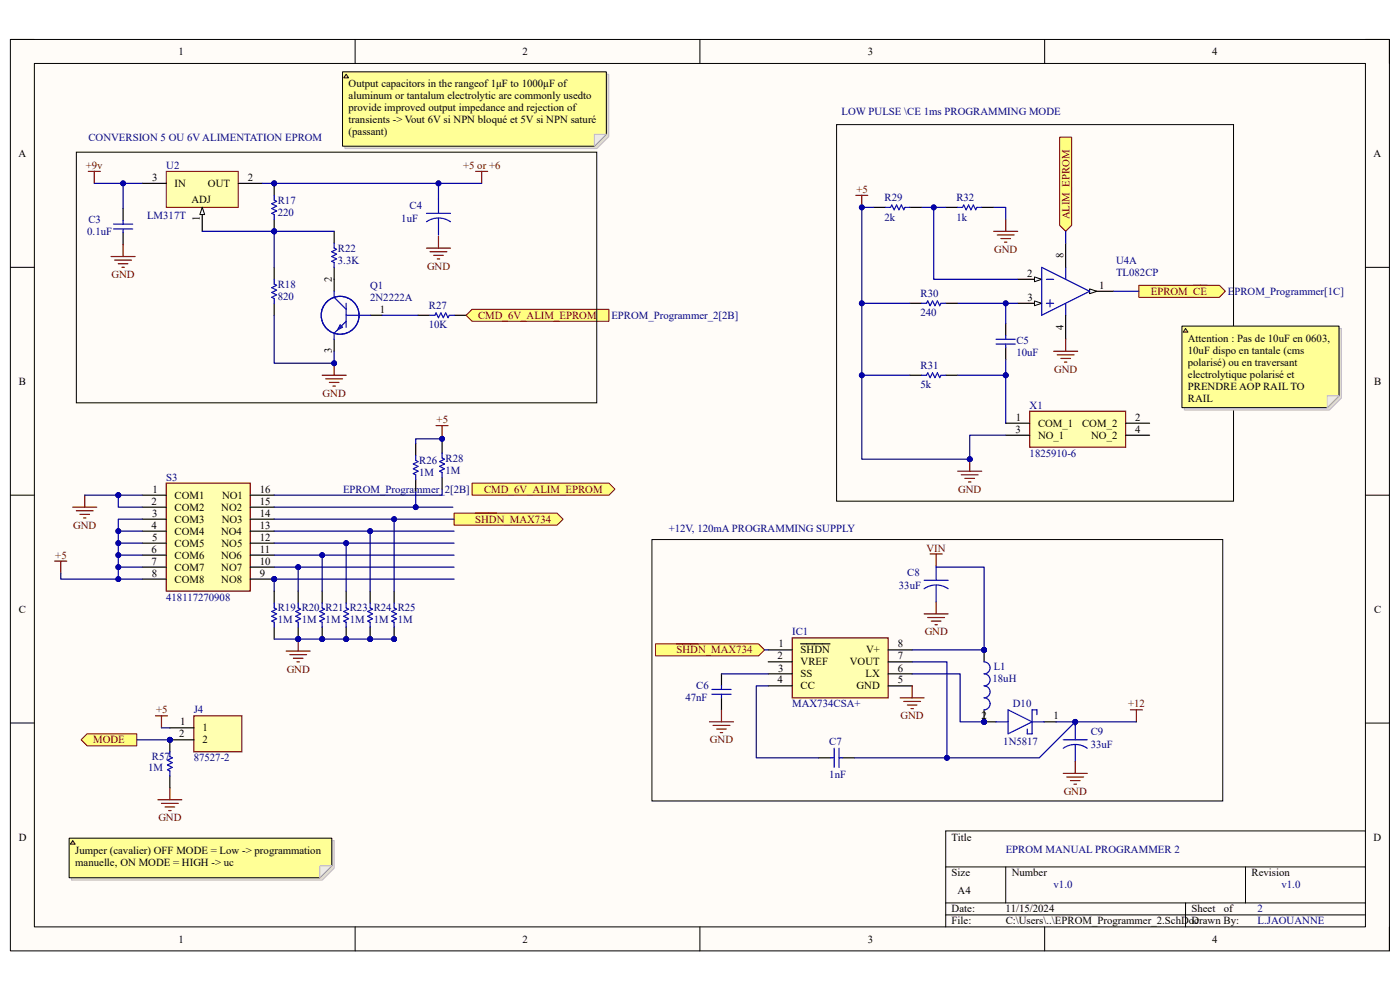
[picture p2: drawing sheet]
<svg xmlns="http://www.w3.org/2000/svg" width="297mm" height="210mm" viewBox="0 0 297 210" stroke-linecap="round" stroke-linejoin="round" font-family="sans-serif">
<path d="M2.2 8.4h292.6v193.3h-292.6z" fill-rule="evenodd" fill="#fffcf8"/>
<path d="M2.2 8.4h292.6v193.3h-292.6z" fill="none" stroke="#000" stroke-width=".21"/>
<path d="M7.3 13.5h282.4v183.1h-282.4z" fill-rule="evenodd" fill="#fffcf8"/>
<g fill="none" stroke="#000" stroke-width=".21">
<path d="M2.2 8.4h5.1M7.3 13.5h282.4v183.1h-282.4zM75.3 8.4v5.1M148.5 8.4v5.1M221.6 8.4v5.1M289.7 8.4h5.1v5.1M2.2 56.7h5.1M289.7 56.7h5.1M2.2 105h5.1M289.7 105.1h5.1M2.2 153.4h5.1M289.7 153.4h5.1"/>
<path d="M289.7 176.3h-89.1v20.3M75.3 196.6v5.1M148.5 196.6v5.1M200.6 183.9h89.1M200.6 191.5h89.1M200.6 194.1h89.1M213.4 183.9v7.6M221.6 196.6v5.1M251.5 191.5v5.1M264.2 183.9v7.6M294.8 196.6v5.1"/>
</g>
<path d="M35.3 36.4h15.2v7.6h-15.2z" fill-rule="evenodd" fill="#ffffb0"/>
<path d="M35.3 36.4h15.2v7.6h-15.2z" fill="none" stroke="#800000" stroke-width=".21"/>
<path d="M30.2 38.9h5.1M42.9 44v5.1" fill="none" stroke="#000" stroke-width=".25"/>
<path d="M42.9 44l.5 1.5h-1z" fill="#f8fcff"/>
<path d="M42.9 44l.5 1.5h-1z" fill="none" stroke="#000" stroke-width=".21"/>
<path d="M50.5 38.9h5.1" fill="none" stroke="#000" stroke-width=".25"/>
<path d="M18.7 36.4h2.6M20 36.4v2.5" fill="none" stroke="#800000" stroke-width=".25"/>
<circle cx="58.2" cy="38.9" r=".51" fill="#000080"/>
<circle cx="58.2" cy="38.9" r=".51" fill="none" stroke="#000080" stroke-width=".21"/>
<circle cx="58.2" cy="49.1" r=".51" fill="#000080"/>
<circle cx="58.2" cy="49.1" r=".51" fill="none" stroke="#000080" stroke-width=".21"/>
<path d="M58.2 38.9v2.5" fill="none" stroke="#000" stroke-width=".25"/>
<circle cx="58.2" cy="38.9" r=".51" fill="#000080"/>
<circle cx="58.2" cy="38.9" r=".51" fill="none" stroke="#000080" stroke-width=".21"/>
<path d="M58.2 46.5v2.6" fill="none" stroke="#000" stroke-width=".25"/>
<circle cx="58.2" cy="49.1" r=".51" fill="#000080"/>
<circle cx="58.2" cy="49.1" r=".51" fill="none" stroke="#000080" stroke-width=".21"/>
<g fill="none" stroke="#00f" stroke-width=".25">
<path d="M58.2 41.4v1.1l.5 .2-1 .5 1 .5-1 .5 1 .6-1 .5 .5 .2v1M58.2 59.3v1l.5 .2-1 .5 1 .5-1 .6 1 .5-1 .5 .5 .2v1M70.9 51.6v1l.5 .3-1 .5 1 .5-1 .5 1 .5-1 .5 .5 .3v1M70.9 61.8v1.3l2.5 2.5M72.2 68.9l.5 .5-1 .5zM73.4 68.2l-2.5 2.5v1.3M73.4 64.3v5.1M73.4 66.9h5.1M91.2 66.9h1.1l.2-.5 .5 1 .5-1 .5 1 .6-1 .5 1 .2-.5h1"/>
<circle cx="72.2" cy="66.9" r="4"/>
</g>
<path d="M58.2 56.7v2.6M70.9 49.1v2.5M70.9 56.7v5.1M58.2 64.3v2.6M70.9 72v2.5M78.5 66.9h2.6M88.7 66.9h2.5M96.3 66.9h2.6" fill="none" stroke="#000" stroke-width=".25"/>
<path d="M100.1 65.6h29.1v2.6h-29.1l-1.2-1.3z" fill-rule="evenodd" fill="#ffff80"/>
<path d="M100.1 65.6h29.1v2.6h-29.1l-1.2-1.3z" fill="none" stroke="#800000" stroke-width=".21"/>
<path d="M16.2 32.3h110.4v53.2h-110.4z" fill="none" stroke="#000" stroke-width=".21"/>
<circle cx="58.2" cy="122.9" r=".51" fill="#000080"/>
<circle cx="58.2" cy="122.9" r=".51" fill="none" stroke="#000080" stroke-width=".21"/>
<path d="M35.3 102.5h17.8v22.9h-17.8z" fill-rule="evenodd" fill="#ffffb0"/>
<path d="M35.3 102.5h17.8v22.9h-17.8z" fill="none" stroke="#800000" stroke-width=".25"/>
<g fill="none" stroke="#000" stroke-width=".25">
<path d="M30.2 105h5.1M30.2 107.6h5.1M30.2 110.1h5.1M30.2 112.7h5.1M30.2 115.2h5.1M30.2 117.8h5.1M53.1 105h5.1M53.1 107.6h5.1M53.1 110.1h5.1M53.1 112.7h5.1M53.1 115.2h5.1M53.1 117.8h5.1"/>
<path d="M30.2 120.3h5.1M30.2 122.9h5.1M53.1 120.3h5.1M53.1 122.9h5.1"/>
</g>
<circle cx="58.2" cy="122.9" r=".51" fill="#000080"/>
<circle cx="58.2" cy="122.9" r=".51" fill="none" stroke="#000080" stroke-width=".21"/>
<path d="M100.1 102.5h29.1l1.3 1.3-1.3 1.2h-29.1z" fill-rule="evenodd" fill="#ffff80"/>
<path d="M100.1 102.5h29.1l1.3 1.3-1.3 1.2h-29.1z" fill="none" stroke="#800000" stroke-width=".21"/>
<circle cx="83.6" cy="135.6" r=".51" fill="#000080"/>
<circle cx="83.6" cy="135.6" r=".51" fill="none" stroke="#000080" stroke-width=".21"/>
<path d="M83.6 133v2.6" fill="none" stroke="#000" stroke-width=".25"/>
<circle cx="83.6" cy="135.6" r=".51" fill="#000080"/>
<circle cx="83.6" cy="135.6" r=".51" fill="none" stroke="#000080" stroke-width=".21"/>
<path d="M83.6 125.4v2.5" fill="none" stroke="#000" stroke-width=".25"/>
<path d="M83.6 127.9v1.1l.5 .2-1 .5 1 .5-1 .5 1 .5-1 .6 .5 .2v1" fill="none" stroke="#00f" stroke-width=".25"/>
<circle cx="78.5" cy="135.6" r=".51" fill="#000080"/>
<circle cx="78.5" cy="135.6" r=".51" fill="none" stroke="#000080" stroke-width=".21"/>
<path d="M78.5 133v2.6" fill="none" stroke="#000" stroke-width=".25"/>
<circle cx="78.5" cy="135.6" r=".51" fill="#000080"/>
<circle cx="78.5" cy="135.6" r=".51" fill="none" stroke="#000080" stroke-width=".21"/>
<path d="M88.2 94.1v2.6M88.2 101.7v2.6M78.5 125.4v2.5" fill="none" stroke="#000" stroke-width=".25"/>
<path d="M88.2 96.7v1l.5 .2-1 .5 1 .5-1 .5 1 .6-1 .5 .5 .2v1M78.5 127.9v1.1l.5 .2-1 .5 1 .5-1 .5 1 .5-1 .6 .5 .2v1" fill="none" stroke="#00f" stroke-width=".25"/>
<circle cx="68.3" cy="135.6" r=".51" fill="#000080"/>
<circle cx="68.3" cy="135.6" r=".51" fill="none" stroke="#000080" stroke-width=".21"/>
<path d="M68.3 133v2.6" fill="none" stroke="#000" stroke-width=".25"/>
<circle cx="68.3" cy="135.6" r=".51" fill="#000080"/>
<circle cx="68.3" cy="135.6" r=".51" fill="none" stroke="#000080" stroke-width=".21"/>
<path d="M68.3 125.4v2.5" fill="none" stroke="#000" stroke-width=".25"/>
<path d="M68.3 127.9v1.1l.6 .2-1.1 .5 1.1 .5-1.1 .5 1.1 .5-1.1 .6 .5 .2v1" fill="none" stroke="#00f" stroke-width=".25"/>
<circle cx="63.3" cy="135.6" r=".51" fill="#000080"/>
<circle cx="63.3" cy="135.6" r=".51" fill="none" stroke="#000080" stroke-width=".21"/>
<path d="M63.3 133v2.6" fill="none" stroke="#000" stroke-width=".25"/>
<circle cx="63.3" cy="135.6" r=".51" fill="#000080"/>
<circle cx="63.3" cy="135.6" r=".51" fill="none" stroke="#000080" stroke-width=".21"/>
<path d="M58.2 125.4v2.5M58.2 133v2.6M63.3 125.4v2.5" fill="none" stroke="#000" stroke-width=".25"/>
<path d="M58.2 127.9v1.1l.5 .2-1 .5 1 .5-1 .5 1 .5-1 .6 .5 .2v1M63.3 127.9v1.1l.5 .2-1.1 .5 1.1 .5-1.1 .5 1.1 .5-1.1 .6 .6 .2v1" fill="none" stroke="#00f" stroke-width=".25"/>
<circle cx="73.4" cy="135.6" r=".51" fill="#000080"/>
<circle cx="73.4" cy="135.6" r=".51" fill="none" stroke="#000080" stroke-width=".21"/>
<path d="M73.4 133v2.6" fill="none" stroke="#000" stroke-width=".25"/>
<circle cx="73.4" cy="135.6" r=".51" fill="#000080"/>
<circle cx="73.4" cy="135.6" r=".51" fill="none" stroke="#000080" stroke-width=".21"/>
<path d="M73.4 125.4v2.5" fill="none" stroke="#000" stroke-width=".25"/>
<path d="M73.4 127.9v1.1l.5 .2-1 .5 1 .5-1 .5 1 .5-1 .6 .5 .2v1" fill="none" stroke="#00f" stroke-width=".25"/>
<path d="M60.7 138.1h5.1M61.5 138.9h3.5M62.2 139.6h2.1M63.3 135.6v2.5M63 140.4h.5" fill="none" stroke="#800000" stroke-width=".25"/>
<circle cx="63.3" cy="135.6" r=".51" fill="#000080"/>
<circle cx="63.3" cy="135.6" r=".51" fill="none" stroke="#000080" stroke-width=".21"/>
<path d="M231.2 61.8h5.1M93.8 93.6v2.5M93.8 101.2v2.6" fill="none" stroke="#000" stroke-width=".25"/>
<path d="M93.8 96.1v1.1l.5 .2-1 .5 1 .5-1 .5 1 .5-1 .6 .5 .2v1" fill="none" stroke="#00f" stroke-width=".25"/>
<path d="M92.5 90.3h2.6M93.8 90.3v2.5M11.6 119h2.6M12.9 119v2.6M15.4 107.6h5.1M16.2 108.4h3.6M17 109.1h2M17.7 109.9h.5M18 105v2.6" fill="none" stroke="#800000" stroke-width=".25"/>
<path d="M231.2 61.3l1.5 .5-1.5 .5z" fill="#f8fcff"/>
<path d="M231.2 61.3l1.5 .5-1.5 .5z" fill="none" stroke="#000" stroke-width=".21"/>
<path d="M215.9 59.3h5.1" fill="none" stroke="#000" stroke-width=".25"/>
<path d="M219.5 58.7l1.5 .6-1.5 .5z" fill="#f8fcff"/>
<path d="M219.5 58.7l1.5 .6-1.5 .5z" fill="none" stroke="#000" stroke-width=".21"/>
<path d="M215.9 64.3h5.1" fill="none" stroke="#000" stroke-width=".25"/>
<path d="M219.5 63.8l1.5 .5-1.5 .6z" fill="#f8fcff"/>
<path d="M219.5 63.8l1.5 .5-1.5 .6z" fill="none" stroke="#000" stroke-width=".21"/>
<g fill="none" stroke="#00f" stroke-width=".25">
<path d="M187.9 44h1l.3-.5 .5 1 .5-1 .5 1 .5-1 .5 1 .3-.5h1M203.2 44h1l.2-.5 .6 1 .5-1 .5 1 .5-1 .5 1 .3-.5h1M221 56.7l10.2 5.1-10.2 5.1zM222 59.3h1.5M226.1 56.7v2.6M195.5 64.3h1.1l.2-.5 .5 1.1 .5-1.1 .6 1.1 .5-1.1 .5 1.1 .2-.6h1M195.5 79.6h1.1l.2-.5 .5 1 .5-1 .6 1 .5-1 .5 1 .2-.5h1M211.3 73h4.1M211.3 72h4.1M213.4 71.2v.8M213.4 73v.8M222 64.3h1.5"/>
<path d="M222.8 63.6v1.5M226.1 64.3v2.6"/>
</g>
<path d="M185.4 44h2.5M193 44h2.5M200.6 44h2.6M208.3 44h2.5M226.1 51.6v5.1M193 64.3h2.5M193 79.6h2.5M200.6 64.3h2.6M200.6 79.6h2.6M213.4 68.7v2.5M213.4 73.8v2.5M226.1 66.9v5.1" fill="none" stroke="#000" stroke-width=".25"/>
<g fill="none" stroke="#800000" stroke-width=".25">
<path d="M210.8 49.1h5.1M211.6 49.8h3.5M212.3 50.6h2.1M213.1 51.4h.5M213.4 46.5v2.6M223.5 74.5h5.1M224.3 75.3h3.6M225.1 76h2M225.8 76.8h.5M226.1 72v2.5M203.2 100h5.1M205.7 97.4v2.6"/>
<path d="M203.9 100.7h3.6M204.7 101.5h2M205.5 102.2h.5"/>
</g>
<circle cx="205.7" cy="97.4" r=".51" fill="#000080"/>
<circle cx="205.7" cy="97.4" r=".51" fill="none" stroke="#000080" stroke-width=".21"/>
<path d="M218.5 87.2h20.3v7.7h-20.3z" fill-rule="evenodd" fill="#ffffb0"/>
<path d="M218.5 87.2h20.3v7.7h-20.3z" fill="none" stroke="#800000" stroke-width=".25"/>
<path d="M213.4 89.8h5.1M213.4 92.3h5.1M238.8 89.8h5.1M238.8 92.3h5.1" fill="none" stroke="#000" stroke-width=".25"/>
<path d="M224.8 29.1h2.6v18.7l-1.3 1.3-1.3-1.3z" fill-rule="evenodd" fill="#ffff80"/>
<path d="M224.8 29.1h2.6v18.7l-1.3 1.3-1.3-1.3z" fill="none" stroke="#800000" stroke-width=".21"/>
<path d="M181.6 41.4h2.5M182.8 41.4v2.6" fill="none" stroke="#800000" stroke-width=".25"/>
<circle cx="182.8" cy="44" r=".51" fill="#000080"/>
<circle cx="182.8" cy="44" r=".51" fill="none" stroke="#000080" stroke-width=".21"/>
<path d="M241.6 60.5h17.1l1.3 1.3-1.3 1.3h-17.1z" fill-rule="evenodd" fill="#ffff80"/>
<path d="M241.6 60.5h17.1l1.3 1.3-1.3 1.3h-17.1z" fill="none" stroke="#800000" stroke-width=".21"/>
<path d="M253.2 60.5h2.9" fill="none" stroke="#800000" stroke-width=".25"/>
<path d="M177.5 26.4h84.2v79.9h-84.2z" fill="none" stroke="#000" stroke-width=".21"/>
<path d="M168.1 135.3h20.3v12.7h-20.3z" fill-rule="evenodd" fill="#ffffb0"/>
<path d="M168.1 135.3h20.3v12.7h-20.3z" fill="none" stroke="#800000" stroke-width=".25"/>
<path d="M163 137.9h5.1M169.9 136.6h6.2M188.4 137.9h5.1M163 140.4h5.1M163 142.9h5.1M163 145.5h5.1M188.4 140.4h5.1M188.4 142.9h5.1M188.4 145.5h5.1" fill="none" stroke="#000" stroke-width=".25"/>
<circle cx="208.8" cy="137.9" r=".51" fill="#000080"/>
<circle cx="208.8" cy="137.9" r=".51" fill="none" stroke="#000080" stroke-width=".21"/>
<circle cx="208.8" cy="153.1" r=".51" fill="#000080"/>
<circle cx="208.8" cy="153.1" r=".51" fill="none" stroke="#000080" stroke-width=".21"/>
<path d="M208.8 137.9v2.5" fill="none" stroke="#000" stroke-width=".25"/>
<circle cx="208.8" cy="137.9" r=".51" fill="#000080"/>
<circle cx="208.8" cy="137.9" r=".51" fill="none" stroke="#000080" stroke-width=".21"/>
<path d="M208.8 150.6v2.5" fill="none" stroke="#000" stroke-width=".25"/>
<circle cx="208.8" cy="153.1" r=".51" fill="#000080"/>
<circle cx="208.8" cy="153.1" r=".51" fill="none" stroke="#000080" stroke-width=".21"/>
<path d="M196.1 124.9a4.4 4.4 0 0 1 5 0M196.1 123.1h5M198.6 120.1v3M198.6 124.1v3.6M177 158.7v4.1M178 158.7v4.1M208.8 140.4a1.27 1.27 0 0 1 1.2 1.3 1.27 1.27 0 0 1-1.2 1.2 1.28 1.28 0 0 1 1.2 1.3 1.28 1.28 0 0 1-1.2 1.3 1.27 1.27 0 0 1 1.2 1.3 1.27 1.27 0 0 1-1.2 1.2 1.27 1.27 0 0 1 1.2 1.3 1.27 1.27 0 0 1-1.2 1.3M176.2 160.8h.8M178 160.8h.8" fill="none" stroke="#00f" stroke-width=".25"/>
<path d="M173.7 160.8h2.5M178.8 160.8h2.5" fill="none" stroke="#000" stroke-width=".25"/>
<path d="M197.3 117.5h2.6M198.6 117.5v2.6M196.1 130.2h5M196.8 131h3.6M197.6 131.8h2M198.4 132.5h.5M198.6 127.7v2.5" fill="none" stroke="#800000" stroke-width=".25"/>
<circle cx="208.8" cy="153.1" r=".51" fill="#000080"/>
<circle cx="208.8" cy="153.1" r=".51" fill="none" stroke="#000080" stroke-width=".21"/>
<path d="M208.8 153.1h2.5M221.5 153.1h2.5" fill="none" stroke="#000" stroke-width=".25"/>
<circle cx="208.8" cy="153.1" r=".51" fill="#000080"/>
<circle cx="208.8" cy="153.1" r=".51" fill="none" stroke="#000080" stroke-width=".21"/>
<path d="M151 147.3h4.1M151 146.3h4.1M153.1 145.5v.8M153.1 147.3v.7M211.3 153.1h2.6M213.9 150.6l5.1 2.5-5.1 2.6zM219 153.1h2.5M220 151.6v-1h-1v5.1h-1.1v-1M225.6 158.7a4.4 4.4 0 0 1 5.1 0M225.6 156.9h5.1M228.1 153.9v3M228.1 158v3.5" fill="none" stroke="#00f" stroke-width=".25"/>
<g fill="none" stroke="#800000" stroke-width=".25">
<path d="M150.5 153.1h5.1M151.3 153.9h3.5M152 154.7h2.1M152.8 155.4h.5M153.1 150.6v2.5M191 148h5.1M191.7 148.8h3.6M192.5 149.6h2M193.3 150.3h.5M193.5 145.5v2.5M225.6 164.1h5.1M226.3 164.8h3.6"/>
<path d="M227.1 165.6h2M227.9 166.4h.5M228.1 161.5v2.6"/>
</g>
<path d="M153.1 142.9v2.6M153.1 148v2.6" fill="none" stroke="#000" stroke-width=".25"/>
<path d="M139.1 136.6h21.8l1.3 1.3-1.3 1.2h-21.8z" fill-rule="evenodd" fill="#ffff80"/>
<path d="M139.1 136.6h21.8l1.3 1.3-1.3 1.2h-21.8z" fill="none" stroke="#800000" stroke-width=".21"/>
<path d="M68.3 79.6h5.1M70.9 77.1v2.5M69.1 80.4h3.6M69.9 81.1h2M70.6 81.9h.5M143.5 136.6h4.6" fill="none" stroke="#800000" stroke-width=".25"/>
<path d="M138.3 114.5h121.1v55.4h-121.1z" fill="none" stroke="#000" stroke-width=".21"/>
<circle cx="70.9" cy="77.1" r=".51" fill="#000080"/>
<circle cx="70.9" cy="77.1" r=".51" fill="none" stroke="#000080" stroke-width=".21"/>
<path d="M96.3 108.9h21.9l1.3 1.2-1.3 1.3h-21.9z" fill-rule="evenodd" fill="#ffff80"/>
<path d="M96.3 108.9h21.9l1.3 1.2-1.3 1.3h-21.9z" fill="none" stroke="#800000" stroke-width=".21"/>
<g fill="none" stroke="#800000" stroke-width=".25">
<path d="M100.9 36.4h2.6M102.2 36.4v2.5M23.6 54.4h5.1M24.3 55.2h3.6M25.1 55.9h2M25.9 56.7h.5M26.1 51.9v2.5M90.5 52.6h5.1M91.2 53.4h3.6M92 54.2h2M92.8 54.9h.5M93 50.1v2.5"/>
<path d="M100.8 108.9h4.6M239.8 150.6h2.6M241.1 150.6v2.5"/>
</g>
<path d="M24.1 48.6h4.1M24.1 47.5h4.1M26.1 46.8v.7M26.1 48.6v.7M90.5 47a4.4 4.4 0 0 1 5.1 0M90.5 45.3h5.1M93 42.2v3.1M93 46.3v3.5" fill="none" stroke="#00f" stroke-width=".25"/>
<path d="M26.1 44.2v2.6M26.1 49.3v2.6" fill="none" stroke="#000" stroke-width=".25"/>
<circle cx="36" cy="156.9" r=".51" fill="#000080"/>
<circle cx="36" cy="156.9" r=".51" fill="none" stroke="#000080" stroke-width=".21"/>
<path d="M41.1 151.9h10.2v7.6h-10.2z" fill-rule="evenodd" fill="#ffffb0"/>
<path d="M41.1 151.9h10.2v7.6h-10.2z" fill="none" stroke="#800000" stroke-width=".25"/>
<path d="M36 154.4h5.1M36 156.9h5.1" fill="none" stroke="#000" stroke-width=".25"/>
<circle cx="36" cy="156.9" r=".51" fill="#000080"/>
<circle cx="36" cy="156.9" r=".51" fill="none" stroke="#000080" stroke-width=".21"/>
<path d="M33 151.9h2.5M34.3 151.9v2.5" fill="none" stroke="#800000" stroke-width=".25"/>
<circle cx="36" cy="156.9" r=".51" fill="#000080"/>
<circle cx="36" cy="156.9" r=".51" fill="none" stroke="#000080" stroke-width=".21"/>
<path d="M36 156.9v2.6M36 164.6v2.5" fill="none" stroke="#000" stroke-width=".25"/>
<circle cx="36" cy="156.9" r=".51" fill="#000080"/>
<circle cx="36" cy="156.9" r=".51" fill="none" stroke="#000080" stroke-width=".21"/>
<path d="M36 159.5v1l.5 .3-1 .5 1 .5-1 .5 1 .5-1 .5 .5 .3v1" fill="none" stroke="#00f" stroke-width=".25"/>
<path d="M17.2 156.9l1.3-1.2h10.5v2.5h-10.5z" fill-rule="evenodd" fill="#ffff80"/>
<path d="M17.2 156.9l1.3-1.2h10.5v2.5h-10.5z" fill="none" stroke="#800000" stroke-width=".21"/>
<path d="M33.5 169.7h5.1M34.3 170.4h3.5M35 171.2h2.1M35.8 172h.5M36 167.1v2.6" fill="none" stroke="#800000" stroke-width=".25"/>
<path d="M42.9 49.1h28" fill="none" stroke="#000080" stroke-width=".25"/>
<circle cx="58.2" cy="49.1" r=".51" fill="#000080"/>
<circle cx="58.2" cy="49.1" r=".51" fill="none" stroke="#000080" stroke-width=".21"/>
<path d="M58.2 49.1v7.6" fill="none" stroke="#000080" stroke-width=".25"/>
<circle cx="58.2" cy="49.1" r=".51" fill="#000080"/>
<circle cx="58.2" cy="49.1" r=".51" fill="none" stroke="#000080" stroke-width=".21"/>
<path d="M58.2 66.9v10.2h12.7v-2.6" fill="none" stroke="#000080" stroke-width=".25"/>
<circle cx="70.9" cy="77.1" r=".51" fill="#000080"/>
<circle cx="70.9" cy="77.1" r=".51" fill="none" stroke="#000080" stroke-width=".21"/>
<path d="M81.1 66.9h7.6M25.1 112.7h5.1" fill="none" stroke="#000080" stroke-width=".25"/>
<circle cx="25.1" cy="112.7" r=".51" fill="#000080"/>
<circle cx="25.1" cy="112.7" r=".51" fill="none" stroke="#000080" stroke-width=".21"/>
<path d="M25.1 115.2h5.1" fill="none" stroke="#000080" stroke-width=".25"/>
<circle cx="25.1" cy="115.2" r=".51" fill="#000080"/>
<circle cx="25.1" cy="115.2" r=".51" fill="none" stroke="#000080" stroke-width=".21"/>
<path d="M25.1 117.8h5.1" fill="none" stroke="#000080" stroke-width=".25"/>
<circle cx="25.1" cy="117.8" r=".51" fill="#000080"/>
<circle cx="25.1" cy="117.8" r=".51" fill="none" stroke="#000080" stroke-width=".21"/>
<path d="M25.1 120.3h5.1" fill="none" stroke="#000080" stroke-width=".25"/>
<circle cx="25.1" cy="120.3" r=".51" fill="#000080"/>
<circle cx="25.1" cy="120.3" r=".51" fill="none" stroke="#000080" stroke-width=".21"/>
<path d="M58.2 110.1h38.1" fill="none" stroke="#000080" stroke-width=".25"/>
<circle cx="83.6" cy="110.1" r=".51" fill="#000080"/>
<circle cx="83.6" cy="110.1" r=".51" fill="none" stroke="#000080" stroke-width=".21"/>
<path d="M58.2 112.7h38.1" fill="none" stroke="#000080" stroke-width=".25"/>
<circle cx="78.5" cy="112.7" r=".51" fill="#000080"/>
<circle cx="78.5" cy="112.7" r=".51" fill="none" stroke="#000080" stroke-width=".21"/>
<path d="M58.2 115.2h38.1" fill="none" stroke="#000080" stroke-width=".25"/>
<circle cx="73.4" cy="115.2" r=".51" fill="#000080"/>
<circle cx="73.4" cy="115.2" r=".51" fill="none" stroke="#000080" stroke-width=".21"/>
<path d="M58.2 117.8h38.1" fill="none" stroke="#000080" stroke-width=".25"/>
<circle cx="68.3" cy="117.8" r=".51" fill="#000080"/>
<circle cx="68.3" cy="117.8" r=".51" fill="none" stroke="#000080" stroke-width=".21"/>
<path d="M58.2 120.3h38.1" fill="none" stroke="#000080" stroke-width=".25"/>
<circle cx="63.3" cy="120.3" r=".51" fill="#000080"/>
<circle cx="63.3" cy="120.3" r=".51" fill="none" stroke="#000080" stroke-width=".21"/>
<path d="M58.2 122.9h38.1" fill="none" stroke="#000080" stroke-width=".25"/>
<circle cx="58.2" cy="122.9" r=".51" fill="#000080"/>
<circle cx="58.2" cy="122.9" r=".51" fill="none" stroke="#000080" stroke-width=".21"/>
<path d="M58.2 122.9v2.5" fill="none" stroke="#000080" stroke-width=".25"/>
<circle cx="58.2" cy="122.9" r=".51" fill="#000080"/>
<circle cx="58.2" cy="122.9" r=".51" fill="none" stroke="#000080" stroke-width=".21"/>
<path d="M63.3 120.3v5.1" fill="none" stroke="#000080" stroke-width=".25"/>
<circle cx="63.3" cy="120.3" r=".51" fill="#000080"/>
<circle cx="63.3" cy="120.3" r=".51" fill="none" stroke="#000080" stroke-width=".21"/>
<path d="M68.3 117.8v7.6" fill="none" stroke="#000080" stroke-width=".25"/>
<circle cx="68.3" cy="117.8" r=".51" fill="#000080"/>
<circle cx="68.3" cy="117.8" r=".51" fill="none" stroke="#000080" stroke-width=".21"/>
<path d="M73.4 115.2v10.2" fill="none" stroke="#000080" stroke-width=".25"/>
<circle cx="73.4" cy="115.2" r=".51" fill="#000080"/>
<circle cx="73.4" cy="115.2" r=".51" fill="none" stroke="#000080" stroke-width=".21"/>
<path d="M78.5 112.7v12.7" fill="none" stroke="#000080" stroke-width=".25"/>
<circle cx="78.5" cy="112.7" r=".51" fill="#000080"/>
<circle cx="78.5" cy="112.7" r=".51" fill="none" stroke="#000080" stroke-width=".21"/>
<path d="M83.6 110.1v15.3" fill="none" stroke="#000080" stroke-width=".25"/>
<circle cx="83.6" cy="110.1" r=".51" fill="#000080"/>
<circle cx="83.6" cy="110.1" r=".51" fill="none" stroke="#000080" stroke-width=".21"/>
<path d="M195.5 44h5.1" fill="none" stroke="#000080" stroke-width=".25"/>
<circle cx="198.1" cy="44" r=".51" fill="#000080"/>
<circle cx="198.1" cy="44" r=".51" fill="none" stroke="#000080" stroke-width=".21"/>
<path d="M198.1 44v15.3h17.8" fill="none" stroke="#000080" stroke-width=".25"/>
<circle cx="198.1" cy="44" r=".51" fill="#000080"/>
<circle cx="198.1" cy="44" r=".51" fill="none" stroke="#000080" stroke-width=".21"/>
<path d="M203.2 64.3h12.7" fill="none" stroke="#000080" stroke-width=".25"/>
<circle cx="213.4" cy="64.3" r=".51" fill="#000080"/>
<circle cx="213.4" cy="64.3" r=".51" fill="none" stroke="#000080" stroke-width=".21"/>
<path d="M185.4 44h-2.6v35.6h10.2M210.8 44h2.6v2.5" fill="none" stroke="#000080" stroke-width=".25"/>
<circle cx="182.8" cy="44" r=".51" fill="#000080"/>
<circle cx="182.8" cy="44" r=".51" fill="none" stroke="#000080" stroke-width=".21"/>
<circle cx="182.8" cy="64.3" r=".51" fill="#000080"/>
<circle cx="182.8" cy="64.3" r=".51" fill="none" stroke="#000080" stroke-width=".21"/>
<circle cx="182.8" cy="79.6" r=".51" fill="#000080"/>
<circle cx="182.8" cy="79.6" r=".51" fill="none" stroke="#000080" stroke-width=".21"/>
<path d="M182.8 64.3h10.2" fill="none" stroke="#000080" stroke-width=".25"/>
<circle cx="182.8" cy="64.3" r=".51" fill="#000080"/>
<circle cx="182.8" cy="64.3" r=".51" fill="none" stroke="#000080" stroke-width=".21"/>
<path d="M213.4 79.6v10.2" fill="none" stroke="#000080" stroke-width=".25"/>
<circle cx="213.4" cy="79.6" r=".51" fill="#000080"/>
<circle cx="213.4" cy="79.6" r=".51" fill="none" stroke="#000080" stroke-width=".21"/>
<path d="M182.8 79.6v17.8h22.9" fill="none" stroke="#000080" stroke-width=".25"/>
<circle cx="205.7" cy="97.4" r=".51" fill="#000080"/>
<circle cx="205.7" cy="97.4" r=".51" fill="none" stroke="#000080" stroke-width=".21"/>
<circle cx="182.8" cy="79.6" r=".51" fill="#000080"/>
<circle cx="182.8" cy="79.6" r=".51" fill="none" stroke="#000080" stroke-width=".21"/>
<path d="M213.4 92.3h-7.7v5.1" fill="none" stroke="#000080" stroke-width=".25"/>
<circle cx="205.7" cy="97.4" r=".51" fill="#000080"/>
<circle cx="205.7" cy="97.4" r=".51" fill="none" stroke="#000080" stroke-width=".21"/>
<path d="M226.1 49.1v2.5M236.3 61.8h5.3M193.5 142.9h10.2v10.2h5.1" fill="none" stroke="#000080" stroke-width=".25"/>
<circle cx="208.8" cy="153.1" r=".51" fill="#000080"/>
<circle cx="208.8" cy="153.1" r=".51" fill="none" stroke="#000080" stroke-width=".21"/>
<path d="M224 153.1h4.1v.8" fill="none" stroke="#000080" stroke-width=".25"/>
<circle cx="228.1" cy="153.1" r=".51" fill="#000080"/>
<circle cx="228.1" cy="153.1" r=".51" fill="none" stroke="#000080" stroke-width=".21"/>
<path d="M193.5 140.4h7.4v20.4h-19.6" fill="none" stroke="#000080" stroke-width=".25"/>
<circle cx="200.9" cy="160.8" r=".51" fill="#000080"/>
<circle cx="200.9" cy="160.8" r=".51" fill="none" stroke="#000080" stroke-width=".21"/>
<path d="M163 145.5h-2.6v15.3h13.3M228.1 153.1l-7.6 7.7h-19.6" fill="none" stroke="#000080" stroke-width=".25"/>
<circle cx="200.9" cy="160.8" r=".51" fill="#000080"/>
<circle cx="200.9" cy="160.8" r=".51" fill="none" stroke="#000080" stroke-width=".21"/>
<circle cx="228.1" cy="153.1" r=".51" fill="#000080"/>
<circle cx="228.1" cy="153.1" r=".51" fill="none" stroke="#000080" stroke-width=".21"/>
<path d="M162.2 137.9h.8M193.5 137.9h15.3M153.1 142.9h9.9" fill="none" stroke="#000080" stroke-width=".25"/>
<circle cx="208.8" cy="137.9" r=".51" fill="#000080"/>
<circle cx="208.8" cy="137.9" r=".51" fill="none" stroke="#000080" stroke-width=".21"/>
<path d="M198.6 120.3h10.2v17.6" fill="none" stroke="#000080" stroke-width=".25"/>
<circle cx="208.8" cy="137.9" r=".51" fill="#000080"/>
<circle cx="208.8" cy="137.9" r=".51" fill="none" stroke="#000080" stroke-width=".21"/>
<path d="M228.1 153.1h13" fill="none" stroke="#000080" stroke-width=".25"/>
<circle cx="228.1" cy="153.1" r=".51" fill="#000080"/>
<circle cx="228.1" cy="153.1" r=".51" fill="none" stroke="#000080" stroke-width=".21"/>
<path d="M30.2 110.1h-5.1v12.8h-12.2v-1.3" fill="none" stroke="#000080" stroke-width=".25"/>
<circle cx="25.1" cy="112.7" r=".51" fill="#000080"/>
<circle cx="25.1" cy="112.7" r=".51" fill="none" stroke="#000080" stroke-width=".21"/>
<circle cx="25.1" cy="115.2" r=".51" fill="#000080"/>
<circle cx="25.1" cy="115.2" r=".51" fill="none" stroke="#000080" stroke-width=".21"/>
<circle cx="25.1" cy="117.8" r=".51" fill="#000080"/>
<circle cx="25.1" cy="117.8" r=".51" fill="none" stroke="#000080" stroke-width=".21"/>
<circle cx="25.1" cy="120.3" r=".51" fill="#000080"/>
<circle cx="25.1" cy="120.3" r=".51" fill="none" stroke="#000080" stroke-width=".21"/>
<circle cx="25.1" cy="122.9" r=".51" fill="#000080"/>
<circle cx="25.1" cy="122.9" r=".51" fill="none" stroke="#000080" stroke-width=".21"/>
<path d="M25.1 122.9h5.1" fill="none" stroke="#000080" stroke-width=".25"/>
<circle cx="25.1" cy="122.9" r=".51" fill="#000080"/>
<circle cx="25.1" cy="122.9" r=".51" fill="none" stroke="#000080" stroke-width=".21"/>
<path d="M58.2 135.6h25.7" fill="none" stroke="#000080" stroke-width=".25"/>
<circle cx="63.3" cy="135.6" r=".51" fill="#000080"/>
<circle cx="63.3" cy="135.6" r=".51" fill="none" stroke="#000080" stroke-width=".21"/>
<circle cx="68.3" cy="135.6" r=".51" fill="#000080"/>
<circle cx="68.3" cy="135.6" r=".51" fill="none" stroke="#000080" stroke-width=".21"/>
<circle cx="73.4" cy="135.6" r=".51" fill="#000080"/>
<circle cx="73.4" cy="135.6" r=".51" fill="none" stroke="#000080" stroke-width=".21"/>
<circle cx="78.5" cy="135.6" r=".51" fill="#000080"/>
<circle cx="78.5" cy="135.6" r=".51" fill="none" stroke="#000080" stroke-width=".21"/>
<circle cx="83.6" cy="135.6" r=".51" fill="#000080"/>
<circle cx="83.6" cy="135.6" r=".51" fill="none" stroke="#000080" stroke-width=".21"/>
<path d="M88.2 104.3v3.3" fill="none" stroke="#000080" stroke-width=".25"/>
<circle cx="88.2" cy="107.6" r=".51" fill="#000080"/>
<circle cx="88.2" cy="107.6" r=".51" fill="none" stroke="#000080" stroke-width=".21"/>
<path d="M93.8 93.1v.5" fill="none" stroke="#000080" stroke-width=".25"/>
<circle cx="93.8" cy="93.1" r=".51" fill="#000080"/>
<circle cx="93.8" cy="93.1" r=".51" fill="none" stroke="#000080" stroke-width=".21"/>
<path d="M93.8 92.8v.3h-5.6v1" fill="none" stroke="#000080" stroke-width=".25"/>
<circle cx="93.8" cy="93.1" r=".51" fill="#000080"/>
<circle cx="93.8" cy="93.1" r=".51" fill="none" stroke="#000080" stroke-width=".21"/>
<path d="M18 105h7.1" fill="none" stroke="#000080" stroke-width=".25"/>
<circle cx="25.1" cy="105" r=".51" fill="#000080"/>
<circle cx="25.1" cy="105" r=".51" fill="none" stroke="#000080" stroke-width=".21"/>
<path d="M25.1 105h5.1" fill="none" stroke="#000080" stroke-width=".25"/>
<circle cx="25.1" cy="105" r=".51" fill="#000080"/>
<circle cx="25.1" cy="105" r=".51" fill="none" stroke="#000080" stroke-width=".21"/>
<path d="M25.1 105v2.6h5.1" fill="none" stroke="#000080" stroke-width=".25"/>
<circle cx="25.1" cy="105" r=".51" fill="#000080"/>
<circle cx="25.1" cy="105" r=".51" fill="none" stroke="#000080" stroke-width=".21"/>
<path d="M58.2 107.6h37.9M93.8 103.8v1.2h-35.6" fill="none" stroke="#000080" stroke-width=".25"/>
<circle cx="88.2" cy="107.6" r=".51" fill="#000080"/>
<circle cx="88.2" cy="107.6" r=".51" fill="none" stroke="#000080" stroke-width=".21"/>
<path d="M55.6 38.9h46.6" fill="none" stroke="#000080" stroke-width=".25"/>
<circle cx="58.2" cy="38.9" r=".51" fill="#000080"/>
<circle cx="58.2" cy="38.9" r=".51" fill="none" stroke="#000080" stroke-width=".21"/>
<circle cx="93" cy="38.9" r=".51" fill="#000080"/>
<circle cx="93" cy="38.9" r=".51" fill="none" stroke="#000080" stroke-width=".21"/>
<path d="M93 38.9v3.3" fill="none" stroke="#000080" stroke-width=".25"/>
<circle cx="93" cy="38.9" r=".51" fill="#000080"/>
<circle cx="93" cy="38.9" r=".51" fill="none" stroke="#000080" stroke-width=".21"/>
<path d="M203.2 79.6h10.2" fill="none" stroke="#000080" stroke-width=".25"/>
<circle cx="213.4" cy="79.6" r=".51" fill="#000080"/>
<circle cx="213.4" cy="79.6" r=".51" fill="none" stroke="#000080" stroke-width=".21"/>
<path d="M213.4 76.3v3.3" fill="none" stroke="#000080" stroke-width=".25"/>
<circle cx="213.4" cy="79.6" r=".51" fill="#000080"/>
<circle cx="213.4" cy="79.6" r=".51" fill="none" stroke="#000080" stroke-width=".21"/>
<path d="M213.4 64.3v4.4" fill="none" stroke="#000080" stroke-width=".25"/>
<circle cx="213.4" cy="64.3" r=".51" fill="#000080"/>
<circle cx="213.4" cy="64.3" r=".51" fill="none" stroke="#000080" stroke-width=".21"/>
<path d="M20 38.9h6.1" fill="none" stroke="#000080" stroke-width=".25"/>
<circle cx="26.1" cy="38.9" r=".51" fill="#000080"/>
<circle cx="26.1" cy="38.9" r=".51" fill="none" stroke="#000080" stroke-width=".21"/>
<path d="M30.2 38.9h-4.1v5.3" fill="none" stroke="#000080" stroke-width=".25"/>
<circle cx="26.1" cy="38.9" r=".51" fill="#000080"/>
<circle cx="26.1" cy="38.9" r=".51" fill="none" stroke="#000080" stroke-width=".21"/>
<path d="M29 156.9h7M34.3 154.4h1.7" fill="none" stroke="#000080" stroke-width=".25"/>
<circle cx="36" cy="156.9" r=".51" fill="#000080"/>
<circle cx="36" cy="156.9" r=".51" fill="none" stroke="#000080" stroke-width=".21"/>
<path d="M73.2 15.8h55.9v13.2l-2.5 2.5h-53.4z" fill-rule="evenodd" fill="#e0ddd7"/>
<path d="M73.2 15.8h55.9v13.2l-2.5 2.5h-53.4z" fill="none" stroke="#bfbdba" stroke-width=".21"/>
<path d="M72.7 15.2h55.9v13.3l-2.5 2.5h-53.4z" fill-rule="evenodd" fill="#ffff96"/>
<path d="M72.7 15.2h55.9v13.3l-2.5 2.5h-53.4z" fill="none" stroke="#000" stroke-width=".21"/>
<path d="M126.1 28.5h2.5l-2.5 2.5z" fill="#f2f0d8"/>
<path d="M126.1 28.5h2.5l-2.5 2.5z" fill="none" stroke="#bfbdba" stroke-width=".21"/>
<path d="M73.4 15.8l.5 .7h-1z" fill="#ffcc78"/>
<path d="M73.4 15.8l.5 .7h-1z" fill="none" stroke="#300" stroke-width=".21"/>
<path d="M15.2 178.3h55.7v5.9l-2.6 2.5h-53.1z" fill-rule="evenodd" fill="#e0ddd7"/>
<path d="M15.2 178.3h55.7v5.9l-2.6 2.5h-53.1z" fill="none" stroke="#bfbdba" stroke-width=".21"/>
<path d="M14.7 177.8h55.7v5.9l-2.6 2.5h-53.1z" fill-rule="evenodd" fill="#ffff96"/>
<path d="M14.7 177.8h55.7v5.9l-2.6 2.5h-53.1z" fill="none" stroke="#000" stroke-width=".21"/>
<path d="M67.8 183.7h2.6l-2.6 2.5z" fill="#f2f0d8"/>
<path d="M67.8 183.7h2.6l-2.6 2.5z" fill="none" stroke="#bfbdba" stroke-width=".21"/>
<path d="M15.4 178.3l.5 .8h-1z" fill="#ffcc78"/>
<path d="M15.4 178.3l.5 .8h-1z" fill="none" stroke="#300" stroke-width=".21"/>
<path d="M251.3 69.7h33.3v14.7l-2.6 2.6h-30.7z" fill-rule="evenodd" fill="#e0ddd7"/>
<path d="M251.3 69.7h33.3v14.7l-2.6 2.6h-30.7z" fill="none" stroke="#bfbdba" stroke-width=".21"/>
<path d="M250.8 69.2h33.3v14.7l-2.6 2.6h-30.7z" fill-rule="evenodd" fill="#ffff96"/>
<path d="M250.8 69.2h33.3v14.7l-2.6 2.6h-30.7z" fill="none" stroke="#000" stroke-width=".21"/>
<path d="M281.5 83.9h2.6l-2.6 2.6z" fill="#f2f0d8"/>
<path d="M281.5 83.9h2.6l-2.6 2.6z" fill="none" stroke="#bfbdba" stroke-width=".21"/>
<path d="M251.5 69.7l.5 .8h-1z" fill="#ffcc78"/>
<path d="M251.5 69.7l.5 .8h-1z" fill="none" stroke="#300" stroke-width=".21"/>
<g font-size="2.3">
<text x="37.9" y="11.7">1</text>
<text x="110.9" y="11.7">2</text>
<text x="184.1" y="11.7">3</text>
<text x="257.1" y="11.7">4</text>
<text x="74" y="18.5">Output capacitors in the rangeof 1μF to 1000μF of</text>
<text x="74" y="21.1">aluminum or tantalum electrolytic are commonly usedto</text>
<text x="74" y="23.6">provide improved output impedance and rejection of</text>
<text x="74" y="26.2">transients -&gt; Vout 6V si NPN bloqué et 5V si NPN saturé</text>
<text x="74" y="28.7">(passant)</text>
<text x="3.9" y="33.3">A</text>
<text x="291.4" y="33.3">A</text>
<text x="32.3" y="38.4">3</text>
<text x="37" y="39.7">IN</text>
<text x="44.1" y="39.7">OUT</text>
<text x="52.6" y="38.4">2</text>
<text x="40.6" y="43">ADJ</text>
<text x="42.4" y="46.9" transform="rotate(-90 42.4 46.9)">1</text>
<text x="70.4" y="59.8" transform="rotate(-90 70.4 59.8)">2</text>
<text x="217.9" y="58.7">2</text>
<text x="225.6" y="54.7" transform="rotate(-90 225.6 54.7)">8</text>
<text x="218" y="63.8">3</text>
<text x="233.2" y="61.3">1</text>
<text x="80.6" y="66.4">1</text>
<text x="225.6" y="70" transform="rotate(-90 225.6 70)">4</text>
<text x="70.4" y="75" transform="rotate(-90 70.4 75)">3</text>
<text x="252" y="72.5">Attention : Pas de 10uF en 0603,</text>
<text x="252" y="75">10uF dispo en tantale (cms</text>
<text x="252" y="77.6">polarisé) ou en traversant</text>
<text x="4" y="81.6">B</text>
<text x="252" y="80.1">electrolytique polarisé et</text>
<text x="252" y="82.6">PRENDRE AOP RAIL TO</text>
<text x="291.5" y="81.6">B</text>
<text x="215.5" y="89.3">1</text>
<text x="240.8" y="89.3">2</text>
<text x="252" y="85.2">RAIL</text>
<text x="215.4" y="91.8">3</text>
<text x="220.2" y="90.6">COM_1</text>
<text x="220.2" y="93.1">NO_1</text>
<text x="229.6" y="90.6">COM_2</text>
<text x="231.5" y="93.1">NO_2</text>
<text x="240.8" y="91.8">4</text>
<text x="32.2" y="107.1">2</text>
<text x="32.4" y="104.5">1</text>
<text x="37" y="105.8">COM1</text>
<text x="47.1" y="105.8">NO1</text>
<text x="55.1" y="104.5">16</text>
<text x="55.1" y="107.1">15</text>
<text x="32.2" y="112.1">4</text>
<text x="32.3" y="109.6">3</text>
<text x="37" y="108.3">COM2</text>
<text x="37" y="110.9">COM3</text>
<text x="37" y="113.4">COM4</text>
<text x="46.9" y="113.4">NO4</text>
<text x="46.9" y="108.3">NO2</text>
<text x="47" y="110.9">NO3</text>
<text x="55.1" y="109.6">14</text>
<text x="55.1" y="112.1">13</text>
<text x="32.2" y="117.3">6</text>
<text x="32.2" y="119.8">7</text>
<text x="32.3" y="114.7">5</text>
<text x="37" y="116">COM5</text>
<text x="37" y="118.5">COM6</text>
<text x="46.9" y="118.5">NO6</text>
<text x="47" y="116">NO5</text>
<text x="55.1" y="114.7">12</text>
<text x="55.1" y="117.3">11</text>
<text x="55.1" y="119.8">10</text>
<text x="32.2" y="122.3">8</text>
<text x="37" y="121.1">COM7</text>
<text x="37" y="123.6">COM8</text>
<text x="46.9" y="121.1">NO7</text>
<text x="46.9" y="123.6">NO8</text>
<text x="55.1" y="122.3">9</text>
<text x="4" y="130">C</text>
<text x="291.5" y="130">C</text>
<text x="165.2" y="137.3">1</text>
<text x="190.5" y="137.3">8</text>
<text x="165" y="139.9">2</text>
<text x="165.1" y="142.5">3</text>
<text x="169.8" y="138.6">SHDN</text>
<text x="169.8" y="141.1">VREF</text>
<text x="169.8" y="143.7">SS</text>
<text x="180.3" y="141.1">VOUT</text>
<text x="183.6" y="143.7">LX</text>
<text x="183.7" y="138.6">V+</text>
<text x="190.5" y="139.9">7</text>
<text x="190.5" y="142.5">6</text>
<text x="165" y="145">4</text>
<text x="169.8" y="146.3">CC</text>
<text x="181.7" y="146.3">GND</text>
<text x="190.5" y="145">5</text>
<text x="38.2" y="153.9">1</text>
<text x="42.9" y="155.2">1</text>
<text x="208.2" y="152.6">2</text>
<text x="223.5" y="152.6">1</text>
<text x="38" y="156.4">2</text>
<text x="42.9" y="157.7">2</text>
<text x="4" y="178.3">D</text>
<text x="201.9" y="178.3">Title</text>
<text x="291.4" y="178.3">D</text>
<text x="16" y="181.1">Jumper (cavalier) OFF MODE = Low -&gt; programmation</text>
<text x="16" y="183.6">manuelle, ON MODE = HIGH -&gt; uc</text>
<text x="201.9" y="185.9">Size</text>
<text x="214.6" y="185.9">Number</text>
<text x="265.5" y="185.9">Revision</text>
<text x="203.2" y="189.7">A4</text>
<text x="201.9" y="193.5">Date:</text>
<text x="201.9" y="196.1">File:</text>
<text x="213.3" y="193.5">11/15/2024</text>
<text x="213.4" y="196.1">C:\Users\..\EPROM_Programmer_2.SchDoc</text>
<text x="252.8" y="193.5">Sheet</text>
<text x="252.8" y="196.1">Drawn By:</text>
<text x="259.6" y="193.5">of</text>
<text x="37.9" y="199.9">1</text>
<text x="110.9" y="199.9">2</text>
<text x="184.1" y="199.9">3</text>
<text x="257.1" y="199.9">4</text>
</g>
<g font-size="2.3" fill="#000080">
<text x="18.8" y="30">CONVERSION 5 OU 6V ALIMENTATION EPROM</text>
<text x="178.5" y="24.4">LOW PULSE \CE 1ms PROGRAMMING MODE</text>
<text x="35.3" y="35.9">U2</text>
<text x="18.8" y="47.3">C3</text>
<text x="31.2" y="46.5">LM317T</text>
<text x="58.9" y="45.8">220</text>
<text x="58.9" y="43.2">R17</text>
<text x="85.1" y="47">1uF</text>
<text x="86.9" y="44.2">C4</text>
<text x="187.7" y="46.8">2k</text>
<text x="187.7" y="42.7">R29</text>
<text x="202.9" y="46.8">1k</text>
<text x="202.9" y="42.7">R32</text>
<text x="18.5" y="49.8">0.1uF</text>
<text x="71.7" y="53.4">R22</text>
<text x="71.7" y="55.9">3.3K</text>
<text x="236.8" y="55.9">U4A</text>
<text x="236.8" y="58.5">TL082CP</text>
<text x="58.9" y="63.6">820</text>
<text x="58.9" y="61">R18</text>
<text x="78.5" y="61.3">Q1</text>
<text x="78.5" y="63.8">2N2222A</text>
<text x="91" y="65.6">R27</text>
<text x="195.3" y="63.1">R30</text>
<text x="260.5" y="62.6">EPROM_Programmer[1C]</text>
<text x="91" y="69.7">10K</text>
<text x="129.7" y="67.6">EPROM_Programmer_2[2B]</text>
<text x="195.3" y="67.1">240</text>
<text x="215.6" y="73">C5</text>
<text x="215.6" y="75.5">10uF</text>
<text x="195.3" y="82.4">5k</text>
<text x="195.3" y="78.3">R31</text>
<text x="218.4" y="86.7">X1</text>
<text x="35.3" y="102">S3</text>
<text x="88.9" y="101">1M</text>
<text x="88.9" y="98.4">R26</text>
<text x="94.5" y="100.5">1M</text>
<text x="94.5" y="97.9">R28</text>
<text x="218.4" y="96.9">1825910-6</text>
<text x="72.8" y="104.5">EPROM_Programmer_2[2B]</text>
<text x="141.9" y="112.9">+12V, 120mA PROGRAMMING SUPPLY</text>
<text x="190.7" y="124.9">33uF</text>
<text x="192.5" y="122.1">C8</text>
<text x="35.3" y="127.4">418117270908</text>
<text x="58.9" y="129.7">R19 R20 R21 R23 R24 R25</text>
<text x="58.9" y="132.2">1M</text>
<text x="64" y="132.2">1M</text>
<text x="69.1" y="132.2">1M</text>
<text x="74.2" y="132.2">1M</text>
<text x="79.3" y="132.2">1M</text>
<text x="84.4" y="132.2">1M</text>
<text x="168.1" y="134.8">IC1</text>
<text x="210.8" y="142.2">L1</text>
<text x="145.4" y="148.8">47nF</text>
<text x="147.7" y="146.3">C6</text>
<text x="210.6" y="144.7">18uH</text>
<text x="41.1" y="151.3">J4</text>
<text x="168.1" y="150.1">MAX734CSA+</text>
<text x="214.9" y="150.1">D10</text>
<text x="231.4" y="155.9">C9</text>
<text x="32.2" y="161.2">R57</text>
<text x="41.1" y="161.5">87527-2</text>
<text x="175.9" y="157.9">C7</text>
<text x="212.9" y="157.9">1N5817</text>
<text x="231.4" y="158.7">33uF</text>
<text x="31.5" y="163.5">1M</text>
<text x="175.9" y="165.1">1nF</text>
<text x="213.4" y="180.8">EPROM MANUAL PROGRAMMER 2</text>
<text x="223.5" y="188.5">v1.0</text>
<text x="271.9" y="188.5">v1.0</text>
<text x="266.8" y="193.5">2</text>
<text x="266.8" y="196.1">L.JAOUANNE</text>
</g>
<g font-size="2.3" fill="#800000">
<text x="18.2" y="35.9">+9v</text>
<text x="98.3" y="35.9">+5 or +6</text>
<text x="181.7" y="40.9">+5</text>
<text x="226.9" y="46.5" transform="rotate(-90 226.9 46.5)">ALIM_EPROM</text>
<text x="210.9" y="53.6">GND</text>
<text x="23.7" y="59">GND</text>
<text x="90.6" y="57.2">GND</text>
<text x="244.1" y="62.6">EPROM_CE</text>
<text x="101.4" y="67.6">CMD_6V_ALIM_EPROM</text>
<text x="223.6" y="79.1">GND</text>
<text x="68.5" y="84.2">GND</text>
<text x="92.6" y="89.8">+5</text>
<text x="102.7" y="104.5">CMD_6V_ALIM_EPROM</text>
<text x="203.3" y="104.5">GND</text>
<text x="15.5" y="112.1">GND</text>
<text x="100.8" y="110.9">SHDN_MAX734</text>
<text x="11.7" y="118.5">+5</text>
<text x="196.6" y="117">VIN</text>
<text x="196.2" y="134.8">GND</text>
<text x="60.8" y="142.7">GND</text>
<text x="143.5" y="138.6">SHDN_MAX734</text>
<text x="33.1" y="151.3">+5</text>
<text x="191.1" y="152.6">GND</text>
<text x="239.4" y="150.1">+12</text>
<text x="19.8" y="157.7">MODE</text>
<text x="150.6" y="157.7">GND</text>
<text x="225.7" y="168.6">GND</text>
<text x="33.6" y="174.2">GND</text>
</g>
</svg>
